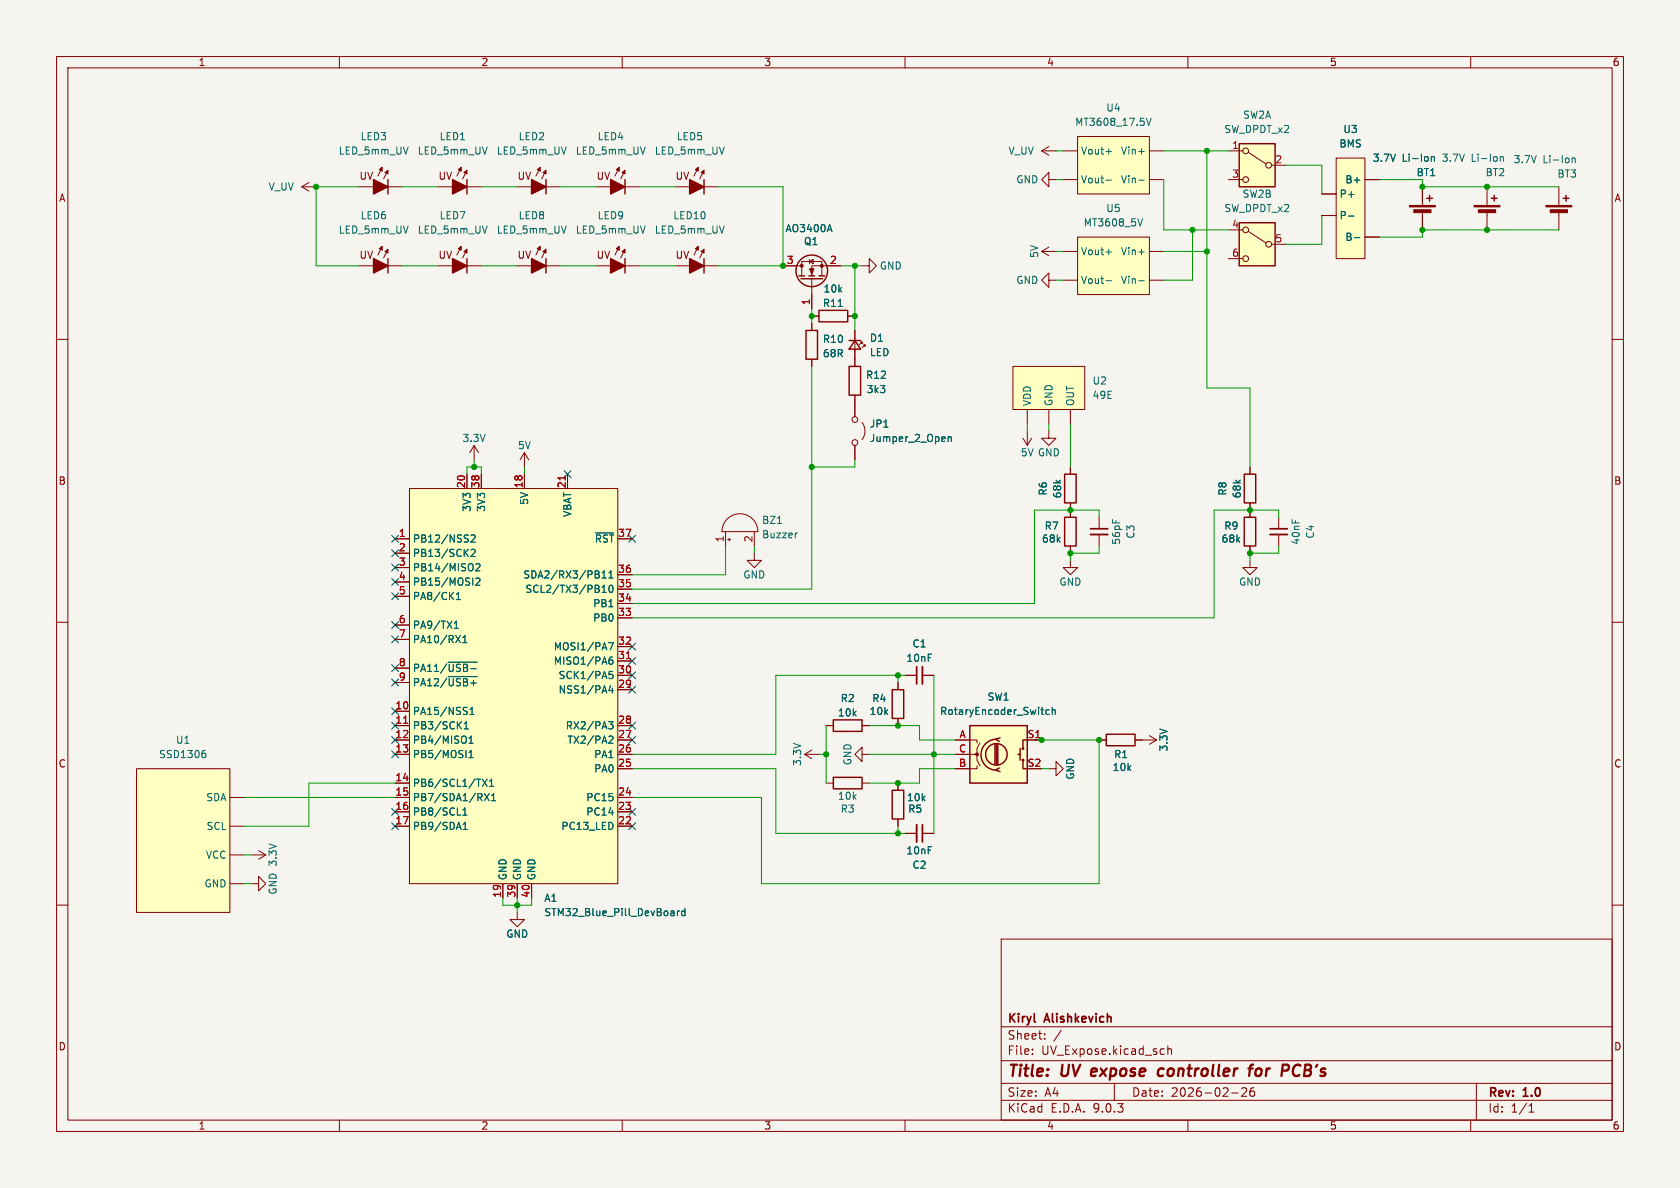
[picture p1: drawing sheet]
<svg xmlns="http://www.w3.org/2000/svg" width="297mm" height="210mm" viewBox="0 0 297 210" stroke-linecap="round" stroke-linejoin="round" font-family="sans-serif">
<path d="M0 0h297v210h-297z" fill="#f5f4ef" stroke="#f5f4ef" stroke-width=".18"/>
<g fill="none" stroke="#840000" stroke-width=".18">
<path d="M10 10h277v190h-277zM12 12h273v186h-273zM60 10v2M110 10v2M160 10v2M210 10v2M260 10v2M10 60h2M83.8 78.7l-.7 1.3M83.8 78.7l.8 1.3M83.8 78.7v2.6M180.8 77.5l.8 1.2"/>
<path d="M181.6 76.2v2.5M182.4 77.5l-.8 1.2M185.4 76.2v1.3h1.3l-1.3 1.2-1.3-1.2h1.3M285 60h2M92.7 80l-.8 1.3M92.7 80l.8 1.3M92.7 80v2.6M189.2 82.6v1.2M189.2 88.9v2.5M189.2 96.5v1.3M221 99.1v1.2h1.2l-1.2 1.3-1.3-1.3h1.3M226.1 91.4v2.1"/>
<path d="M226.1 94.5v2M10 110h2M160 119.4h2.1M163.1 119.4h2M285 110h2M142.2 133.4l1.3 .7M142.2 133.4h2.6M143.5 132.6l-1.3 .8M146 128.3h1.3M146 138.4h1.3M152.4 133.4v-1.3l-1.3 1.3 1.3 1.2v-1.2h1.3M152.4 128.3h1.3"/>
<path d="M152.4 138.4h1.3M158.7 120.7v1.2M158.7 127v1.3M158.7 138.4v1.3M194.3 130.8h1.3M200.7 130.8h3.8M203.2 130l1.3 .8M204.5 130.8l-1.3 .8M158.7 144.8v1.3M160 147.3h2.1M163.1 147.3h2M10 160h2"/>
<path d="M177 166h108v32h-108zM285 160h2M60 198v2M110 198v2M160 198v2M177 194.5h108M177 191.5h108M177 187.5h108M177 181.5h108M182.5 186.3v.1M182.5 185.5v.1M184.7 183.6v.1"/>
<path d="M184.7 182.8v.1M187.6 182.1l-1.3 2M197 191.5v3M205.4 185.4l.4 .1M205.8 186.3l-.4 .1M206.5 185.5l.2-.1 .3 .1 .1 .9M206.5 184.9v1.5M210 198v2M217.7 193.2h1.2M219.5 192.4l.6-.1 .2 .1 .1 .3-.9 1.1h.9M221.7 192.3a.59 .59 0 0 0-.7 .6v.6l.1 .2 .4 .1 .2-.1 .1-.5-.1-.3h-.5l-.2 .3M260 198v2"/>
<path d="M261 191.5v6.5M270.3 196.6h.9M270.3 195.5l.4-.4v1.5"/>
</g>
<path d="M205.7 189a.66 .66 0 0 0-.9 .3l-.1 .5 .1 .3 .2 .1 .6-.1M220.7 188.9h.8M221.6 188.2l-.4 .1-.2 .2-.2 1.7M222.7 188.9a.62 .62 0 0 0-.7 .4v.7a.52 .52 0 0 0 .7 .1M229.1 188.3a1.11 1.11 0 0 0 0 1.9" fill="none" stroke="#840000" stroke-width=".4"/>
<path d="M188.2 91.4h2v5.1h-2zM188.2 83.8h2v5.1h-2zM147.3 127.3h5.1v2h-5.1zM147.3 137.4h5.1v2h-5.1zM157.7 121.9h2.1v5.1h-2.1zM157.7 139.7h2.1v5.1h-2.1zM195.6 129.8h5.1v2h-5.1z" fill="none" stroke="#840000" stroke-width=".25"/>
<path d="M224.5 93.5h3.1M162.1 117.9v3M163.1 145.8v3" fill="none" stroke="#840000" stroke-width=".3"/>
<path d="M224.5 94.5h3.1M163.1 117.9v3M162.1 145.8v3" fill="none" stroke="#840000" stroke-width=".33"/>
<path d="M179.1 64.8h12.7v7.6h-12.7z" fill="#ffffc2"/>
<g fill="none" stroke="#840000" stroke-width=".18">
<path d="M179.1 64.8h12.7v7.6h-12.7zM181.6 72.4v2.5M185.4 72.4v2.5M189.2 72.4v2.5M189.2 99.1v1.2h1.3l-1.3 1.3-1.2-1.3h1.2M194.3 91.4v2.1M194.3 94.5v2M185.4 135.9h1.3v-1.3l1.3 1.3-1.3 1.3v-1.3M44.4 156.2h1.3v-1.3l1.3 1.3-1.3 1.3v-1.3M44.4 151.1h2.6M45.7 150.4l1.3 .7M47 151.1l-1.3 .8"/>
<path d="M91.4 161.3v1.3h1.3l-1.3 1.2-1.2-1.2h1.2"/>
</g>
<path d="M192.8 93.5h3" fill="none" stroke="#840000" stroke-width=".3"/>
<path d="M192.8 94.5h3" fill="none" stroke="#840000" stroke-width=".33"/>
<path d="M171.4 128.3h10.2v10.1h-10.2z" fill="#ffffc2"/>
<g fill="none" stroke="#840000" stroke-width=".25">
<path d="M171.4 128.3h10.2v10.1h-10.2zM175.9 131.6v3.5M176.1 130.7a2.73 2.73 0 0 0-2.7 2.7 2.73 2.73 0 0 0 2.7 2.7M176.1 131.6v3.5M176.4 131.6v3.5M176.7 135.8l-.7 .3 .8 .3M176.8 130.4l-.8 .3 .7 .4M180 133.4h.3M180.3 132.3v2.1M180.8 134.4v1.5h.8M181.6 130.8h-.8v1.5"/>
<circle cx="176.1" cy="133.4" r="1.9"/>
<circle cx="180.8" cy="134.4" r=".13"/>
<circle cx="180.8" cy="132.3" r=".13"/>
</g>
<path d="M53.3 33l1.3 .8M53.3 33h2.6M54.6 32.3l-1.3 .7M55.9 33h.1M168.9 130.8h3.8v.5M168.9 133.4h3.8v1l.5 1M172.7 135.4v.5h-3.8M173.2 131.3l-.5 1v1.1h-.5M181.6 130.8h2.5" fill="none" stroke="#840000" stroke-width=".18"/>
<circle cx="172.7" cy="133.3" r=".25" fill="#840000" stroke="#840000" stroke-width=".18"/>
<path d="M185.5 125.5h-.4l-.2 .2 .1 .5h.5M186 125.6l.2-.1h.3l.1 .8M186 125v1.3" fill="none" stroke="#006464" stroke-width=".18"/>
<path d="M24.1 135.9h16.5v25.4h-16.5z" fill="#ffffc2"/>
<g fill="none" stroke="#840000" stroke-width=".18">
<path d="M63.5 33h7.6M67.1 30l.5 .2M67.6 29.6l-.8 1.5M68.1 30.5l.5 .2M68.6 30.1l-.8 1.5M77.5 33h7.6M81 30l.5 .2M81.5 29.6l-.7 1.5M82 30.5l.5 .2M82.5 30.1l-.7 1.5M91.4 33h7.7M95 30l.5 .2"/>
<path d="M95.5 29.6l-.8 1.5M96 30.5l.5 .2M96.5 30.1l-.7 1.5M63.5 47h7.6M67.1 43.9l.5 .3M67.6 43.6l-.8 1.5M68.1 44.5l.5 .2M68.6 44.1l-.8 1.5M77.5 47h7.6M81 43.9l.5 .3M81.5 43.6l-.7 1.5M82 44.5l.5 .2"/>
<path d="M82.5 44.1l-.7 1.5M91.4 47h7.7M95 43.9l.5 .3M95.5 43.6l-.8 1.5M96 44.5l.5 .2M96.5 44.1l-.7 1.5M128.3 94v2.5M128.6 91.8a3.2 3.2 0 0 1 3.4-.7 3.2 3.2 0 0 1 2 2.9h-6.4a3.2 3.2 0 0 1 1-2.2zM128.7 95.4h.5M128.9 95.1v.5M133.3 97.8v1.3h1.3l-1.3 1.2-1.2-1.2h1.2M133.3 94v2.5"/>
<path d="M221 82.6v1.2M221 88.9v2.5M221 96.5v1.3M24.1 135.9h16.5v25.4h-16.5zM40.6 156.2h2.6M40.6 151.1h2.6M40.6 146.1h2.6M40.6 141h2.6"/>
</g>
<path d="M72.2 26l-.5 1.2M72.2 39.9l-.5 1.3M86.1 39.9l-.4 1.3M86.1 26l-.4 1.2M100.1 39.9l-.4 1.3M100.1 26l-.4 1.2M137.5 92.5h.7M141 94.2l-.3 .1M35.9 133.1h.3l.2 .3-.1 .4-.4 .1M36 132.7h.3" fill="none" stroke="#006464" stroke-width=".18"/>
<g fill="#840000" stroke="#840000" stroke-width=".25">
<path d="M80 45.7l2.5 1.3-2.5 1.3z"/>
<path d="M94 45.7l2.5 1.3-2.5 1.3z"/>
<path d="M80 31.8l2.5 1.2-2.5 1.3z"/>
<path d="M94 31.8l2.5 1.2-2.5 1.3z"/>
<path d="M66 31.8l2.6 1.2-2.6 1.3z"/>
<path d="M66 45.7l2.6 1.3-2.6 1.3z"/>
</g>
<g fill="#840000" stroke="#840000" stroke-width=".18">
<path d="M81 43.9l.5-.3v.6z"/>
<path d="M82 44.5l.5-.4v.6z"/>
<path d="M95 43.9l.5-.3v.6z"/>
<path d="M96 44.5l.5-.4v.6z"/>
<path d="M81 30l.5-.4v.6z"/>
<path d="M82 30.5l.5-.4v.6z"/>
<path d="M95 30l.5-.4v.6z"/>
<path d="M96 30.5l.5-.4v.6z"/>
<path d="M67.1 30l.5-.4v.6z"/>
<path d="M68.1 30.5l.5-.4v.6z"/>
<path d="M67.1 43.9l.5-.3v.6z"/>
<path d="M68.1 44.5l.5-.4v.6z"/>
</g>
<path d="M68.6 31.8v2.5M82.5 31.8v2.5M96.5 31.8v2.5M68.6 45.7v2.6M82.5 45.7v2.6M96.5 45.7v2.6M220 91.4h2v5.1h-2zM220 83.8h2v5.1h-2z" fill="none" stroke="#840000" stroke-width=".25"/>
<path d="M72.4 86.4h36.8v69.8h-36.8z" fill="#ffffc2"/>
<g fill="none" stroke="#840000" stroke-width=".18">
<path d="M251.5 33v3.3M251.5 37.3v3.3M69.8 95.3h2.6M69.8 97.8h2.6M72.4 86.4h36.8v69.8h-36.8zM82.5 83.8v2.6M85.1 83.8v2.6M92.7 83.8v2.6M100.3 83.8v2.6M109.2 95.3h2.6M69.8 100.3h2.6M69.8 102.9h2.6"/>
<path d="M69.8 105.4h2.6M69.8 110.5h2.6M69.8 113h2.6M69.8 118.1h2.6M109.2 101.6h2.6M109.2 104.1h2.6M109.2 106.7h2.6M109.2 109.2h2.6M109.2 114.3h2.6M109.2 116.8h2.6M109.2 119.4h2.6M69.8 120.7h2.6"/>
<path d="M69.8 125.7h2.6M69.8 128.3h2.6M69.8 130.8h2.6M69.8 133.4h2.6M69.8 138.4h2.6M109.2 128.3h2.6M109.2 130.8h2.6M109.2 133.4h2.6M109.2 121.9h2.6M109.2 135.9h2.6M69.8 141h2.6M69.8 143.5h2.6"/>
<path d="M69.8 146.1h2.6M88.9 156.2v2.6M91.4 156.2v2.6M94 156.2v2.6M109.2 141h2.6M109.2 143.5h2.6M109.2 146.1h2.6"/>
</g>
<g fill="none" stroke="#006464" stroke-width=".18">
<path d="M253 27.7v.8M253 27.8l.2-.1h.3l.1 .8M83.3 94.7l.5-.1 .2 .3-.8 .9h.8M83.3 97.2l.5-.1 .2 .4-.8 .9h.8M84.1 99.8l.5-.2 .3 .4-.8 .9h.8M105.3 94.2h3.2M79.2 117.1h5.2M79.2 119.6h5.2M80.3 111.1h.7M80.3 110.2l.4-.4v1.3M80.7 106h.7M80.7 105.1l.3-.4v1.3"/>
<path d="M81.8 113.6h.8M81.8 112.7l.4-.4v1.3M84.1 102.3l.5-.1 .3 .3-.8 .9h.8M106.4 102.2h.8M106.4 101.3l.4-.4v1.3M106.4 103.8l.4-.4v1.3M106.4 104.7h.8M107.6 113.6h.8l-.5 1.3M107.6 102.2h.8M107.6 101.3l.4-.4v1.3M107.6 116.9l.3-.3h.2l.3 .3v.3l-.3 .2h-.3l-.2-.2M107.8 103.6l.1-.2a.68 .68 0 0 1 .5 .7 .68 .68 0 0 1-.5 .6l-.1-.1-.2-.4z"/>
<path d="M108.2 116.1l-.3 .1-.3 .5M108.3 118.7h-.6l-.1 .6 .2-.1h.4l.2 .2-.1 .4-.2 .2-.5-.2M82.1 128.8h.7M82.1 127.9l.3-.3v1.2M82.4 125l.2 .1M82.6 125.8v.4M82.9 131.4h.7M82.9 130.5l.4-.4v1.3M82.9 133l.4-.3v1.2M82.9 133.9h.7M83.1 126.3h.7M83.1 125.4l.4-.4v1.3"/>
<path d="M85.3 137.7l.8 1.3M86.1 137.7l-.8 1.3M86.5 139h.8M86.5 138.1l.4-.4v1.3M107.6 127.6h.8l-.5 .5 .4 .1v.5l-.2 .1h-.5M107.8 130.1l.4 .1 .2 .3-.8 .9h.8M107.9 121.2l-.3 .9h.8M108.2 121.7v.8M80.9 144.1h.6M81.8 143.2l.4-.4v1.3M81.8 144.1h.8M81.9 146.6h.7"/>
<path d="M81.9 145.7l.4-.3v1.2M85.6 140.3l.9 1.2M86.5 140.3l-.9 1.2M86.9 141.5h.7M86.9 140.6l.4-.3v1.2M119 161l.2 .2v.7M119.2 161.8l-.2 .1M119.2 161.3l-.2 .1M119.8 161v.9M120.1 161l-.3 .3M121.1 161.1l-.4-.1-.2 .3 .1 .5h.5M121.1 160.6v1.3"/>
</g>
<path d="M99.9 84.1v.7M110.7 116.4h.8M71.4 127.9h.7" fill="none" stroke="#a90000" stroke-width=".18"/>
<g fill="#840000" stroke="#840000" stroke-width=".18">
<path d="M249.2 36.3h4.5v.3h-4.5z"/>
<path d="M249.9 37.1h3.1v.5h-3.1z"/>
</g>
<path d="M252.2 35.1h1M252.7 34.5v1.1" fill="none" stroke="#840000" stroke-width=".25"/>
<path d="M236.2 27.9h5.1v17.8h-5.1z" fill="#ffffc2"/>
<path d="M233.7 34.3h2.5M233.7 38.1h2.5M236.2 27.9h5.1v17.8h-5.1zM241.3 31.8h2.5M262.9 33v3.3M262.9 37.3v3.3M275.6 33v3.3M275.6 37.3v3.3M185.4 49.5v-1.2l-1.3 1.2 1.3 1.3v-1.3h1.3M241.3 41.9h2.5" fill="none" stroke="#840000" stroke-width=".18"/>
<path d="M238.4 38.2h1M265.2 27.7v.8M265.2 27.8l.2-.1h.3l.1 .8M277.9 27.9v.9M277.9 28l.2-.1 .3 .1 .1 .8M239.4 42h1" fill="none" stroke="#006464" stroke-width=".18"/>
<g fill="#840000" stroke="#840000" stroke-width=".18">
<path d="M273.3 36.3h4.6v.3h-4.6z"/>
<path d="M274.1 37.1h3v.5h-3z"/>
<path d="M260.6 36.3h4.6v.3h-4.6z"/>
<path d="M261.4 37.1h3v.5h-3z"/>
</g>
<path d="M263.7 35.1h1M264.2 34.5v1.1M276.4 35.1h1M276.9 34.5v1.1" fill="none" stroke="#840000" stroke-width=".25"/>
<path d="M190.5 41.9h12.7v10.2h-12.7z" fill="#ffffc2"/>
<g fill="none" stroke="#840000" stroke-width=".18">
<path d="M184.1 26.7l1.3 .7M184.1 26.7h2.6M185.4 31.8v-1.3l-1.3 1.3 1.3 1.2v-1.2h1.3M185.4 25.9l-1.3 .8M186.7 26.7h.1M184.1 44.5h2.6M184.1 44.5l1.3 .7M185.4 43.7l-1.3 .8M188 44.5h2.5M188 49.5h2.5M190.5 41.9h12.7v10.2h-12.7zM203.2 44.5h2.5"/>
<path d="M203.2 49.5h2.5"/>
</g>
<path d="M202 38.7l-.4 1.2M195.5 44.5h1M195.5 49.6h1M201.3 44.5h1M201.3 49.6h1" fill="none" stroke="#006464" stroke-width=".18"/>
<path d="M190.5 24.1h12.7v10.2h-12.7z" fill="#ffffc2"/>
<path d="M188 26.7h2.5M188 31.8h2.5M190.5 24.1h12.7v10.2h-12.7zM203.2 26.7h2.5M203.2 31.8h2.5" fill="none" stroke="#840000" stroke-width=".18"/>
<path d="M195.5 26.8h1M195.5 31.8h1M201.3 26.8h1M201.3 31.8h1M202.7 20.9l.4 1.3 .4-1.3" fill="none" stroke="#006464" stroke-width=".18"/>
<path d="M219.1 25.4h6.3v7.6h-6.3z" fill="#ffffc2"/>
<g fill="none" stroke="#840000" stroke-width=".18">
<path d="M217.2 26.7h2.5M217.2 31.8h2.5M220.7 26.9l3.1 2.1M224.8 29.2h2.5"/>
<circle cx="220.2" cy="31.8" r=".51"/>
<circle cx="220.2" cy="26.7" r=".51"/>
<circle cx="224.3" cy="29.2" r=".51"/>
</g>
<path d="M219.1 25.4h6.3v7.6h-6.3z" fill="none" stroke="#840000" stroke-width=".25"/>
<path d="M219.1 39.4h6.3v7.6h-6.3z" fill="#ffffc2"/>
<g fill="none" stroke="#840000" stroke-width=".18">
<path d="M105.4 33h7.6M109 30l.5 .2M109.5 29.6l-.8 1.5M110 30.5l.5 .2M110.5 30.1l-.8 1.5M119.4 33h7.6M122.9 30l.5 .2M123.4 29.6l-.7 1.5M124 30.5l.5 .2M124.5 30.1l-.8 1.5M233.7 34.3h2.5M233.7 38.1h2.5"/>
<path d="M241.3 31.8h2.5M251.5 33v2.6M251.5 38.1v2.5M105.4 47h7.6M109 43.9l.5 .3M109.5 43.6l-.8 1.5M110 44.5l.5 .2M110.5 44.1l-.8 1.5M119.4 47h7.6M122.9 43.9l.5 .3M123.4 43.6l-.7 1.5M124 44.5l.5 .2"/>
<path d="M124.5 44.1l-.8 1.5M138.4 47h3.3M141.7 48.8v-2.6h3.6v2.6M143.1 46.2l.7-.4v.8zM143.1 45.8v.8M143.5 49.3v5.3M143.5 57.2v1.2M143.5 55.9h1.3M148.6 47h-5.1v1.8M149.9 55.9h1.2M151.1 58.4v6.4M152.4 47h1.3v-1.3l1.2 1.3-1.2 1.3v-1.3"/>
<path d="M217.2 40.6h2.5M217.2 45.7h2.5M220.7 40.9l3.1 2M224.8 43.2h2.5M241.3 41.9h2.5M143.5 63.5v1.3M151.1 69.9v3.8M151.1 78.7v2.6M152.1 60.5h.3v.2v-.2l-.5 .5M152.4 74.7a2.54 2.54 0 0 1 0 3M152.7 61h.2v.2v-.2l-.5 .5M69.8 95.3h2.6"/>
<path d="M69.8 97.8h2.6M82.5 83.8v2.6M85.1 83.8v2.6M92.7 83.8v2.6M100.3 83.8v2.6M109.2 95.3h2.6M189.2 82.6v1.2M189.2 88.9v2.5M189.2 96.5v1.3M221 82.6v1.2M221 88.9v2.5M221 96.5v1.3"/>
<path d="M69.8 100.3h2.6M69.8 102.9h2.6M69.8 105.4h2.6M69.8 110.5h2.6M69.8 113h2.6M69.8 118.1h2.6M109.2 119.4h2.6M109.2 101.6h2.6M109.2 104.1h2.6M109.2 106.7h2.6M109.2 109.2h2.6M109.2 114.3h2.6"/>
<path d="M109.2 116.8h2.6M160 119.4h2.1M163.1 119.4h2M69.8 130.8h2.6M69.8 133.4h2.6M69.8 128.3h2.6M69.8 120.7h2.6M69.8 125.7h2.6M69.8 138.4h2.6M109.2 130.8h2.6M109.2 133.4h2.6M109.2 135.9h2.6"/>
<path d="M109.2 128.3h2.6M109.2 121.9h2.6M146 128.3h1.3M152.4 128.3h1.3M158.7 120.7v1.2M158.7 127v1.3M158.7 138.4v1.3M168.9 130.8h2.5M168.9 133.4h2.5M168.9 135.9h2.5M181.6 130.8h2.5M194.3 130.8h1.3"/>
<path d="M200.7 130.8h1.2M69.8 141h2.6M69.8 143.5h2.6M69.8 146.1h2.6M88.9 156.2v2.6M91.4 156.2v2.6M94 156.2v2.6M109.2 141h2.6M109.2 143.5h2.6M109.2 146.1h2.6M158.7 144.8v1.3M160 147.3h2.1"/>
<path d="M163.1 147.3h2"/>
<circle cx="220.2" cy="45.7" r=".51"/>
<circle cx="220.2" cy="40.6" r=".51"/>
<circle cx="224.3" cy="43.2" r=".51"/>
<circle cx="151.1" cy="74.2" r=".51"/>
<circle cx="151.1" cy="78.2" r=".51"/>
</g>
<g fill="none" stroke="#840000" stroke-width=".25">
<path d="M110.5 31.8v2.5M124.5 31.8v2.5M219.1 39.4h6.3v7.6h-6.3zM110.5 45.7v2.6M124.5 45.7v2.6M141.2 48.8h1M141.6 49.3h3.8M142.5 58.4h2v5.1h-2zM143 48.8h1M144.8 54.9h5.1v2h-5.1zM144.8 48.8h1M150.1 64.8h2v5.1h-2z"/>
<path d="M150.1 60.2h2M151.1 60.2l1 1.5h-2z"/>
<circle cx="143.5" cy="47.9" r="2.79"/>
</g>
<g fill="none" stroke="#006464" stroke-width=".18">
<path d="M114.1 26l-.5 1.2M114.1 39.9l-.5 1.3M128 26l-.4 1.2M128 39.9l-.4 1.3M146.7 39.7l.4 1.3M238.4 38.2h1M253 27.7v.8M253 27.8l.2-.1h.3l.1 .8M148.2 54.2h.7M239.4 42h1M167.6 77.2v.8M167.6 77.3l.2-.1 .3 .1 .1 .7"/>
<path d="M83.3 94.7l.5-.1 .2 .3-.8 .9h.8M83.3 97.2l.5-.1 .2 .4-.8 .9h.8M84.1 99.8l.5-.2 .3 .4-.8 .9h.8M105.3 94.2h3.2M79.2 117.1h5.2M79.2 119.6h5.2M80.3 111.1h.7M80.3 110.2l.4-.4v1.3M80.7 106h.7M80.7 105.1l.3-.4v1.3M81.8 113.6h.8M81.8 112.7l.4-.4v1.3"/>
<path d="M84.1 102.3l.5-.1 .3 .3-.8 .9h.8M106.4 102.2h.8M106.4 101.3l.4-.4v1.3M106.4 103.8l.4-.4v1.3M106.4 104.7h.8M107.6 113.6h.8l-.5 1.3M107.6 102.2h.8M107.6 101.3l.4-.4v1.3M107.6 116.9l.3-.3h.2l.3 .3v.3l-.3 .2h-.3l-.2-.2M107.8 103.6l.1-.2a.68 .68 0 0 1 .5 .7 .68 .68 0 0 1-.5 .6l-.1-.1-.2-.4zM108.2 116.1l-.3 .1-.3 .5M108.3 118.7h-.6l-.1 .6 .2-.1h.4l.2 .2-.1 .4-.2 .2-.5-.2"/>
<path d="M82.1 128.8h.7M82.1 127.9l.3-.3v1.2M82.4 125l.2 .1M82.6 125.8v.4M82.9 131.4h.7M82.9 130.5l.4-.4v1.3M82.9 133l.4-.3v1.2M82.9 133.9h.7M83.1 126.3h.7M83.1 125.4l.4-.4v1.3M85.3 137.7l.8 1.3M86.1 137.7l-.8 1.3"/>
<path d="M86.5 139h.8M86.5 138.1l.4-.4v1.3M107.6 127.6h.8l-.5 .5 .4 .1v.5l-.2 .1h-.5M107.8 130.1l.4 .1 .2 .3-.8 .9h.8M107.9 121.2l-.3 .9h.8M108.2 121.7v.8M185.5 125.5h-.4l-.2 .2 .1 .5h.5M186 125.6l.2-.1h.3l.1 .8M186 125v1.3M80.9 144.1h.6M81.8 143.2l.4-.4v1.3M81.8 144.1h.8"/>
<path d="M81.9 146.6h.7M81.9 145.7l.4-.3v1.2M85.6 140.3l.9 1.2M86.5 140.3l-.9 1.2M86.9 141.5h.7M86.9 140.6l.4-.3v1.2M119 161l.2 .2v.7M119.2 161.8l-.2 .1M119.2 161.3l-.2 .1M119.8 161v.9M120.1 161l-.3 .3M121.1 161.1l-.4-.1-.2 .3 .1 .5h.5"/>
<path d="M121.1 160.6v1.3"/>
</g>
<g fill="#840000" stroke="#840000" stroke-width=".25">
<path d="M121.9 31.8l2.6 1.2-2.6 1.3z"/>
<path d="M107.9 31.8l2.6 1.2-2.6 1.3z"/>
<path d="M121.9 45.7l2.6 1.3-2.6 1.3z"/>
<path d="M107.9 45.7l2.6 1.3-2.6 1.3z"/>
</g>
<g fill="#840000" stroke="#840000" stroke-width=".18">
<path d="M122.9 30l.5-.4v.6z"/>
<path d="M124 30.5l.5-.4v.6z"/>
<path d="M109 30l.5-.4v.6z"/>
<path d="M110 30.5l.5-.4v.6z"/>
<path d="M122.9 43.9l.5-.3v.6z"/>
<path d="M124 44.5l.5-.4v.6z"/>
<path d="M109 43.9l.5-.3v.6z"/>
<path d="M110 44.5l.5-.4v.6z"/>
<path d="M143.1 47.5h.8l-.4 1z"/>
<circle cx="141.7" cy="47" r=".25"/>
<circle cx="145.3" cy="47" r=".25"/>
</g>
<g fill="none" stroke="#009600" stroke-width=".18">
<path d="M63.5 33h-7.6v14h7.6M71.1 33h6.4M85.1 33h6.3M99.1 33h6.3M113 33h6.4M127 33h11.4v14h-11.4M186.7 31.8h1.3M186.7 26.7h1.3M205.7 26.7h11.5M205.7 31.8v8.8h11.5M213.4 26.7v41.9h7.6v14M227.3 29.2h6.4v5.1"/>
<path d="M233.7 38.1v5.1h-6.4M243.8 31.8h7.7v1.2h24.1M71.1 47h6.4M85.1 47h6.3M99.1 47h6.3M113 47h6.4M143.5 54.6v2.6M148.6 47h3.8M151.1 47v11.4M186.7 49.5h1.3M186.7 44.5h1.3M205.7 44.5h7.7"/>
<path d="M210.8 40.6v8.9h-5.1M275.6 40.6h-24.1v1.3h-7.7M143.5 64.8v39.3h-31.7M181.6 74.9v1.3M185.4 74.9v1.3M189.2 74.9v7.7M82.5 83.8v-1.2h2.6v1.2M83.8 81.3v1.3M92.7 82.6v1.2M128.3 96.5v5.1h-16.5M133.3 96.5v1.3M151.1 81.3v1.3h-7.6"/>
<path d="M194.3 91.4v-1.2h-11.4v16.5h-71.1M194.3 96.5v1.3h-5.1v1.3M226.1 91.4v-1.2h-11.5v19h-102.8M226.1 96.5v1.3h-5.1v1.3M158.7 119.4v1.3M160 119.4h-22.8v14h-25.4M165.1 119.4v27.9M69.8 138.4h-15.2v7.7h-11.4M111.8 135.9h25.4v11.4h22.8M144.8 133.4h1.2M146 128.3v10.1M153.7 133.4h15.2"/>
<path d="M153.7 128.3h8.9v2.5h6.3M168.9 135.9h-6.3v2.5h-8.9M182.9 130.8h11.4v25.4h-59.7v-15.2h-22.8M184.1 135.9h1.3M43.2 156.2h1.2M43.2 151.1h1.2M43.2 141h26.6M88.9 158.8v1.2h5.1v-1.2M91.4 158.8v2.5M158.7 146.1v1.2"/>
</g>
<g fill="none" stroke="#000084" stroke-width=".18">
<path d="M69.2 94.6l1.3 1.3M69.2 97.2l1.3 1.2M69.2 99.7l1.3 1.2M70.5 94.6l-1.3 1.3M70.5 97.2l-1.3 1.2M70.5 99.7l-1.3 1.2M99.7 83.2l1.2 1.2M100.9 83.2l-1.2 1.2M111.2 94.6l1.2 1.3M112.4 94.6l-1.2 1.3M69.2 112.4l1.3 1.2M69.2 117.5l1.3 1.2"/>
<path d="M69.2 109.9l1.3 1.2M69.2 104.8l1.3 1.2M69.2 102.3l1.3 1.2M70.5 112.4l-1.3 1.2M70.5 117.5l-1.3 1.2M70.5 109.9l-1.3 1.2M70.5 104.8l-1.3 1.2M70.5 102.3l-1.3 1.2M111.2 116.2l1.2 1.2M111.2 113.7l1.2 1.2M111.2 118.8l1.2 1.2M112.4 116.2l-1.2 1.2"/>
<path d="M112.4 113.7l-1.2 1.2M112.4 118.8l-1.2 1.2M69.2 120l1.3 1.3M69.2 130.2l1.3 1.2M69.2 127.7l1.3 1.2M69.2 125.1l1.3 1.2M69.2 132.7l1.3 1.3M70.5 120l-1.3 1.3M70.5 130.2l-1.3 1.2M70.5 127.7l-1.3 1.2M70.5 125.1l-1.3 1.2M70.5 132.7l-1.3 1.3"/>
<path d="M111.2 121.3l1.2 1.2M111.2 127.7l1.2 1.2M111.2 130.2l1.2 1.2M112.4 121.3l-1.2 1.2M112.4 127.7l-1.2 1.2M112.4 130.2l-1.2 1.2M69.2 142.9l1.3 1.2M69.2 145.4l1.3 1.3M70.5 142.9l-1.3 1.2M70.5 145.4l-1.3 1.3M111.2 145.4l1.2 1.3M111.2 142.9l1.2 1.2"/>
<path d="M112.4 145.4l-1.2 1.3M112.4 142.9l-1.2 1.2"/>
</g>
<path d="M99.9 84.1v.7M110.7 116.4h.8M71.4 127.9h.7" fill="none" stroke="#a90000" stroke-width=".18"/>
<g fill="#009600" stroke="#009600" stroke-width=".18">
<circle cx="158.7" cy="147.3" r=".46"/>
<circle cx="146" cy="133.4" r=".46"/>
<circle cx="165.1" cy="133.4" r=".46"/>
<circle cx="184.1" cy="130.8" r=".46"/>
<circle cx="158.7" cy="138.4" r=".46"/>
<circle cx="158.7" cy="128.3" r=".46"/>
<circle cx="158.7" cy="119.4" r=".46"/>
<circle cx="194.3" cy="130.8" r=".46"/>
<circle cx="189.2" cy="90.2" r=".46"/>
<circle cx="189.2" cy="97.8" r=".46"/>
<circle cx="221" cy="97.8" r=".46"/>
<circle cx="221" cy="90.2" r=".46"/>
<circle cx="55.9" cy="33" r=".46"/>
<circle cx="83.8" cy="82.6" r=".46"/>
<circle cx="91.4" cy="160" r=".46"/>
<circle cx="251.5" cy="40.6" r=".46"/>
<circle cx="251.5" cy="33" r=".46"/>
<circle cx="213.4" cy="44.5" r=".46"/>
<circle cx="210.8" cy="40.6" r=".46"/>
<circle cx="262.9" cy="33" r=".46"/>
<circle cx="262.9" cy="40.6" r=".46"/>
<circle cx="213.4" cy="26.7" r=".46"/>
<circle cx="143.5" cy="82.6" r=".46"/>
<circle cx="143.5" cy="55.9" r=".46"/>
<circle cx="151.1" cy="47" r=".46"/>
<circle cx="151.1" cy="55.9" r=".46"/>
<circle cx="138.4" cy="47" r=".46"/>
</g>
<g font-size="2.8" fill="#840000">
<text x="178" y="190.9">Title:</text>
<text x="187.7" y="190.9">UV expose</text>
<text x="206.4" y="190.9">controller</text>
<text x="223.3" y="190.9">for</text>
<text x="229.8" y="190.9">PCB's</text>
</g>
<g font-size="2.1" fill="#840000">
<text x="178" y="184">Sheet:</text>
<text x="178" y="181.2">Kiryl</text>
<text x="184.8" y="181.2">Alishkevich</text>
<text x="178" y="186.7">File:</text>
<text x="184.1" y="186.7">UV_Expose.kicad_sch</text>
<text x="178" y="196.9">KiCad</text>
<text x="178" y="194.1">Size:</text>
<text x="184.7" y="194.1">A4</text>
<text x="185.7" y="196.9">E.D.A.</text>
<text x="193.3" y="196.9">9.0.3</text>
<text x="200" y="194.1">Date:</text>
<text x="207" y="194.1">2026-02-26</text>
<text x="263" y="194.3">Rev:</text>
<text x="263" y="196.9">Id:</text>
<text x="267.1" y="196.9">1/1</text>
<text x="269.4" y="194.3">1.0</text>
</g>
<g font-size="1.8" fill="#840000">
<text x="35" y="11.9">1</text>
<text x="85" y="11.9">2</text>
<text x="135" y="11.9">3</text>
<text x="185" y="11.9">4</text>
<text x="235" y="11.9">5</text>
<text x="285" y="11.9">6</text>
<text x="10.3" y="35.9">A</text>
<text x="63.5" y="32">UV</text>
<text x="77.4" y="32">UV</text>
<text x="91.4" y="32">UV</text>
<text x="105.4" y="32">UV</text>
<text x="119.3" y="32">UV</text>
<text x="285.3" y="35.9">A</text>
<text x="63.5" y="45.9">UV</text>
<text x="77.4" y="45.9">UV</text>
<text x="91.4" y="45.9">UV</text>
<text x="105.4" y="45.9">UV</text>
<text x="119.3" y="45.9">UV</text>
<text x="10.3" y="85.9">B</text>
<text x="285.3" y="85.9">B</text>
<text x="10.3" y="135.9">C</text>
<text x="285.3" y="135.9">C</text>
<text x="10.3" y="185.9">D</text>
<text x="285.3" y="185.9">D</text>
<text x="35" y="199.9">1</text>
<text x="85" y="199.9">2</text>
<text x="135" y="199.9">3</text>
<text x="185" y="199.9">4</text>
<text x="235" y="199.9">5</text>
<text x="285" y="199.9">6</text>
</g>
<g font-size="1.8" fill="#006464">
<text x="190" y="22.5">MT3608_17.5V</text>
<text x="195.5" y="19.9">U4</text>
<text x="216.3" y="23.7">SW_DPDT_x2</text>
<text x="219.7" y="21.2">SW2A</text>
<text x="237.4" y="23.7">U3</text>
<text x="59.8" y="27.5">LED_5mm_UV</text>
<text x="63.6" y="25">LED3</text>
<text x="73.7" y="27.5">LED_5mm_UV</text>
<text x="77.6" y="25">LED1</text>
<text x="87.7" y="27.5">LED_5mm_UV</text>
<text x="91.6" y="25">LED2</text>
<text x="101.7" y="27.5">LED_5mm_UV</text>
<text x="105.6" y="25">LED4</text>
<text x="115.7" y="27.5">LED_5mm_UV</text>
<text x="119.5" y="25">LED5</text>
<text x="178.2" y="27.5">V_UV</text>
<text x="191" y="27.5">Vout+</text>
<text x="198.1" y="27.5">Vin+</text>
<text x="236.7" y="26.3">BMS</text>
<text x="242.6" y="28.8">3.7V</text>
<text x="247.9" y="28.8">Li-Ion</text>
<text x="254.8" y="28.8">3.7V</text>
<text x="260.1" y="28.8">Li-Ion</text>
<text x="267.5" y="29.1">3.7V</text>
<text x="272.8" y="29.1">Li-Ion</text>
<text x="47.4" y="33.9">V_UV</text>
<text x="179.6" y="32.6">GND</text>
<text x="191" y="32.6">Vout-</text>
<text x="198.1" y="32.6">Vin-</text>
<text x="219.6" y="35.2">SW2B</text>
<text x="236.7" y="35.2">P+</text>
<text x="237.7" y="32.6">B+</text>
<text x="250.3" y="31.3">BT1</text>
<text x="262.5" y="31.3">BT2</text>
<text x="275.2" y="31.6">BT3</text>
<text x="59.8" y="41.5">LED_5mm_UV</text>
<text x="63.6" y="39">LED6</text>
<text x="73.7" y="41.5">LED_5mm_UV</text>
<text x="77.6" y="39">LED7</text>
<text x="87.7" y="41.5">LED_5mm_UV</text>
<text x="91.6" y="39">LED8</text>
<text x="101.7" y="41.5">LED_5mm_UV</text>
<text x="105.6" y="39">LED9</text>
<text x="115.7" y="41.5">LED_5mm_UV</text>
<text x="118.9" y="39">LED10</text>
<text x="138.8" y="41.2">AO3400A</text>
<text x="191.5" y="40.2">MT3608_5V</text>
<text x="195.5" y="37.7">U5</text>
<text x="216.3" y="37.7">SW_DPDT_x2</text>
<text x="236.7" y="39">P-</text>
<text x="142" y="43.5">Q1</text>
<text x="155.4" y="47.9">GND</text>
<text x="183.7" y="45.7" transform="rotate(-90 183.7 45.7)">5V</text>
<text x="191" y="45.3">Vout+</text>
<text x="198.1" y="45.3">Vin+</text>
<text x="237.7" y="42.8">B-</text>
<text x="145.5" y="51.9">10k</text>
<text x="179.6" y="50.4">GND</text>
<text x="191" y="50.4">Vout-</text>
<text x="198.1" y="50.4">Vin-</text>
<text x="145.4" y="54.5">R11</text>
<text x="145.4" y="60.8">R10</text>
<text x="145.4" y="63.3">68R</text>
<text x="153.7" y="60.6">D1</text>
<text x="153.7" y="63.2">LED</text>
<text x="153" y="67.2">R12</text>
<text x="153.1" y="69.7">3k3</text>
<text x="182.5" y="71.9" transform="rotate(-90 182.5 71.9)">VDD</text>
<text x="186.3" y="71.9" transform="rotate(-90 186.3 71.9)">GND</text>
<text x="190.1" y="71.9" transform="rotate(-90 190.1 71.9)">OUT</text>
<text x="193" y="68.2">U2</text>
<text x="193" y="70.7">49E</text>
<text x="153.7" y="75.8">JP1</text>
<text x="81.7" y="78.3">3.3V</text>
<text x="91.5" y="79.6">5V</text>
<text x="153.7" y="78.3">Jumper_2_Open</text>
<text x="180.4" y="80.9">5V GND</text>
<text x="93.6" y="89.4" transform="rotate(-90 93.6 89.4)">5V</text>
<text x="185.3" y="87.7" transform="rotate(-90 185.3 87.7)">R6</text>
<text x="187.8" y="88.2" transform="rotate(-90 187.8 88.2)">68k</text>
<text x="217" y="87.7" transform="rotate(-90 217 87.7)">R8</text>
<text x="219.6" y="88.2" transform="rotate(-90 219.6 88.2)">68k</text>
<text x="83.4" y="90.6" transform="rotate(-90 83.4 90.6)">3V3</text>
<text x="86" y="90.6" transform="rotate(-90 86 90.6)">3V3</text>
<text x="101.2" y="91.5" transform="rotate(-90 101.2 91.5)">VBAT</text>
<text x="134.6" y="92.8">BZ1</text>
<text x="134.6" y="95.4">Buzzer</text>
<text x="184.6" y="93.8">R7</text>
<text x="200.8" y="95.3" transform="rotate(-90 200.8 95.3)">C3</text>
<text x="216.3" y="93.8">R9</text>
<text x="232.5" y="95.3" transform="rotate(-90 232.5 95.3)">C4</text>
<text x="72.9" y="96.1">PB12/NSS2</text>
<text x="72.9" y="98.7">PB13/SCK2</text>
<text x="72.9" y="101.2">PB14/MISO2</text>
<text x="105.1" y="96.1">~{RST}</text>
<text x="184.1" y="96.1">68k</text>
<text x="198.2" y="96.4" transform="rotate(-90 198.2 96.4)">56pF</text>
<text x="215.9" y="96.1">68k</text>
<text x="230" y="96.4" transform="rotate(-90 230 96.4)">40nF</text>
<text x="72.9" y="103.7">PB15/MOSI2</text>
<text x="72.9" y="106.3">PA8/CK1</text>
<text x="92.4" y="102.5">SDA2/RX3/PB11</text>
<text x="92.8" y="105">SCL2/TX3/PB10</text>
<text x="104.8" y="107.5">PB1</text>
<text x="131.3" y="102.5">GND</text>
<text x="187.2" y="103.7">GND</text>
<text x="218.9" y="103.7">GND</text>
<text x="72.9" y="111.4">PA9/TX1</text>
<text x="72.9" y="113.9">PA10/RX1</text>
<text x="104.8" y="110.1">PB0</text>
<text x="72.9" y="119">PA11/~{USB-}</text>
<text x="97.8" y="115.2">MOSI1/PA7</text>
<text x="97.8" y="117.7">MISO1/PA6</text>
<text x="160.1" y="117.2">10nF</text>
<text x="161.2" y="114.7">C1</text>
<text x="72.9" y="121.5">PA12/~{USB+}</text>
<text x="98.7" y="120.2">SCK1/PA5</text>
<text x="98.7" y="122.8">NSS1/PA4</text>
<text x="148.5" y="124.3">R2</text>
<text x="154.1" y="124.3">R4</text>
<text x="174.5" y="124.1">SW1</text>
<text x="31" y="131.7">U1</text>
<text x="72.9" y="126.6">PA15/NSS1</text>
<text x="72.9" y="129.1">PB3/SCK1</text>
<text x="72.9" y="131.7">PB4/MISO1</text>
<text x="99.9" y="129.1">RX2/PA3</text>
<text x="100.2" y="131.7">TX2/PA2</text>
<text x="148" y="126.8">10k</text>
<text x="153.6" y="126.6">10k</text>
<text x="166.1" y="126.6">RotaryEncoder_Switch</text>
<text x="28" y="134.2">SSD1306</text>
<text x="72.9" y="134.2">PB5/MOSI1</text>
<text x="104.9" y="134.2">PA1</text>
<text x="104.9" y="136.8">PA0</text>
<text x="141.8" y="135.5" transform="rotate(-90 141.8 135.5)">3.3V</text>
<text x="150.7" y="135.4" transform="rotate(-90 150.7 135.4)">GND</text>
<text x="190.1" y="137.9" transform="rotate(-90 190.1 137.9)">GND</text>
<text x="196.6" y="136.5">10k</text>
<text x="196.9" y="134.2">R1</text>
<text x="206.6" y="133" transform="rotate(-90 206.6 133)">3.3V</text>
<text x="36.4" y="141.8">SDA</text>
<text x="72.9" y="139.3">PB6/SCL1/TX1</text>
<text x="72.9" y="141.8">PB7/SDA1/RX1</text>
<text x="103.5" y="141.8">PC15</text>
<text x="148" y="141.6">10k</text>
<text x="148.5" y="143.9">R3</text>
<text x="160.2" y="141.8">10k</text>
<text x="160.5" y="143.9">R5</text>
<text x="36.4" y="146.9">SCL</text>
<text x="72.9" y="144.4">PB8/SCL1</text>
<text x="72.9" y="146.9">PB9/SDA1</text>
<text x="99.1" y="146.9">PC13_LED</text>
<text x="103.5" y="144.4">PC14</text>
<text x="36.3" y="152">VCC</text>
<text x="89.8" y="155.7" transform="rotate(-90 89.8 155.7)">GND</text>
<text x="92.3" y="155.7" transform="rotate(-90 92.3 155.7)">GND</text>
<text x="94.8" y="155.7" transform="rotate(-90 94.8 155.7)">GND</text>
<text x="160.1" y="151.2">10nF</text>
<text x="161.2" y="153.8">C2</text>
<text x="36.1" y="157.1">GND</text>
<text x="49.1" y="158.2" transform="rotate(-90 49.1 158.2)">GND 3.3V</text>
<text x="96.1" y="159.6">A1</text>
<text x="89.4" y="166">GND</text>
<text x="96.1" y="162.2">STM32_Blue_Pill_DevBoard</text>
</g>
<g font-size="1.8" fill="#a90000">
<text x="217.7" y="26.4">1</text>
<text x="225.4" y="29">2</text>
<text x="217.7" y="31.5">3</text>
<text x="217.7" y="40.4">4</text>
<text x="139" y="46.7">3</text>
<text x="146.6" y="46.7">2</text>
<text x="217.7" y="45.5">6</text>
<text x="225.4" y="42.9">5</text>
<text x="143.3" y="54" transform="rotate(-90 143.3 54)">1</text>
<text x="82.3" y="86.4" transform="rotate(-90 82.3 86.4)">20</text>
<text x="84.8" y="86.4" transform="rotate(-90 84.8 86.4)">38</text>
<text x="92.5" y="86.4" transform="rotate(-90 92.5 86.4)">18</text>
<text x="100.1" y="86.4" transform="rotate(-90 100.1 86.4)">21</text>
<text x="70.4" y="95">1</text>
<text x="109.2" y="95">37</text>
<text x="128" y="96" transform="rotate(-90 128 96)">1</text>
<text x="133.1" y="96" transform="rotate(-90 133.1 96)">2</text>
<text x="70.4" y="97.5">2</text>
<text x="70.4" y="100.1">3</text>
<text x="109.2" y="101.3">36</text>
<text x="70.4" y="102.6">4</text>
<text x="70.4" y="105.2">5</text>
<text x="109.2" y="103.9">35</text>
<text x="109.2" y="106.4">34</text>
<text x="70.4" y="110.2">6</text>
<text x="70.4" y="112.8">7</text>
<text x="109.2" y="109">33</text>
<text x="70.4" y="117.9">8</text>
<text x="109.2" y="114">32</text>
<text x="109.2" y="116.6">31</text>
<text x="109.2" y="119.1">30</text>
<text x="69.8" y="125.5">10</text>
<text x="70.4" y="120.4">9</text>
<text x="109.2" y="121.7">29</text>
<text x="69.8" y="128">11</text>
<text x="69.8" y="130.6">12</text>
<text x="109.2" y="128">28</text>
<text x="109.2" y="130.6">27</text>
<text x="169.5" y="130.6">A</text>
<text x="181.6" y="130.6">S1</text>
<text x="69.8" y="133.1">13</text>
<text x="109.2" y="133.1">26</text>
<text x="109.2" y="135.6">25</text>
<text x="169.4" y="133.1">C</text>
<text x="169.4" y="135.6">B</text>
<text x="181.6" y="135.6">S2</text>
<text x="69.8" y="138.2">14</text>
<text x="69.8" y="140.7">15</text>
<text x="69.8" y="143.3">16</text>
<text x="109.2" y="140.7">24</text>
<text x="109.2" y="143.3">23</text>
<text x="69.8" y="145.8">17</text>
<text x="109.2" y="145.8">22</text>
<text x="88.6" y="158.8" transform="rotate(-90 88.6 158.8)">19</text>
<text x="91.2" y="158.8" transform="rotate(-90 91.2 158.8)">39</text>
<text x="93.7" y="158.8" transform="rotate(-90 93.7 158.8)">40</text>
</g>
</svg>
